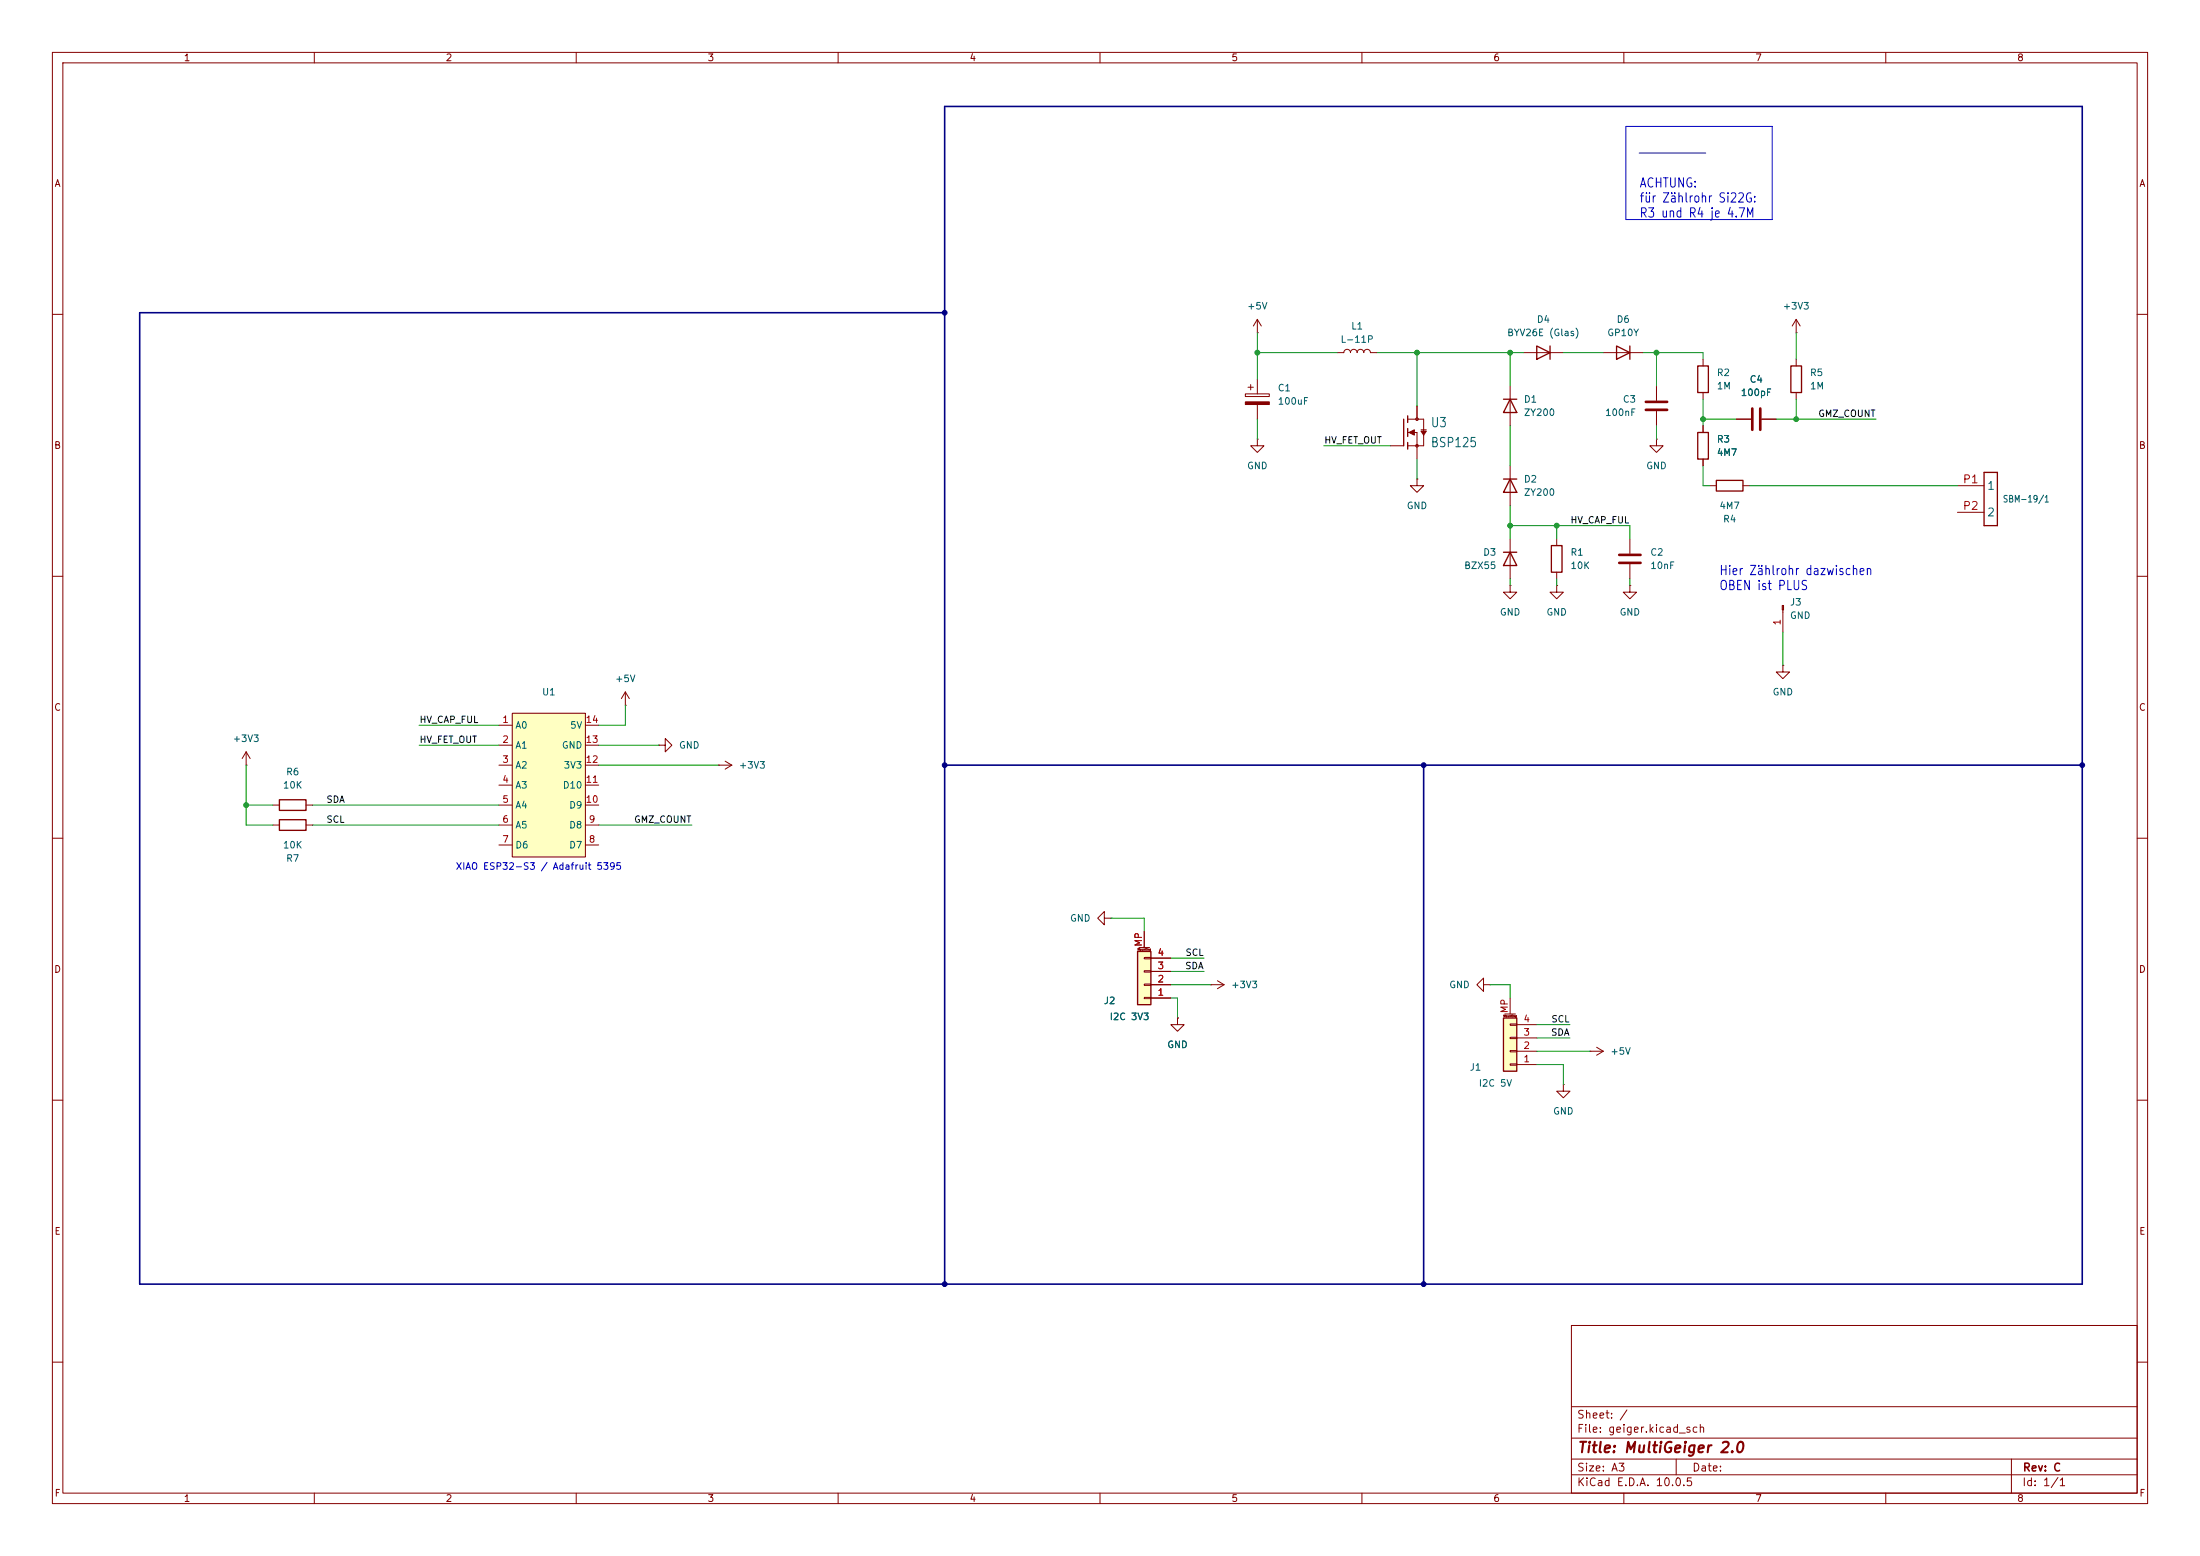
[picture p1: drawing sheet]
<svg xmlns="http://www.w3.org/2000/svg" width="420mm" height="297mm" viewBox="0 0 420 297" stroke-linecap="round" stroke-linejoin="round" font-family="sans-serif">
<g fill="none" stroke="#840000" stroke-width=".19">
<path d="M10 10h400v277h-400zM12 12h396v273h-396zM60 10v2M110 10v2M160 10v2M210 10v2M260 10v2M310 10v2M360 10v2M10 60h2M408 60h2M288.3 88.9v7.6"/>
<path d="M10 110h2M408 110h2M10 160h2M408 160h2M10 210h2M408 210h2M300 253h108v32h-108zM10 260h2M300 278.5h108M300 274.5h108M300 268.5h108M320 278.5v3"/>
<path d="M384 278.5v6.5M408 260h2M60 285v2M110 285v2M160 285v2M210 285v2M260 285v2M300 281.5h108M310 285v2M360 285v2"/>
</g>
<path d="M287 91.4h2.6M288.3 91.4l1.3 2.6h-2.6z" fill="none" stroke="#840000" stroke-width=".25"/>
<path d="M97.8 136.1h14v27.5h-14z" fill="#ffffc2"/>
<g fill="none" stroke="#840000" stroke-width=".19">
<path d="M237.7 75.2h4.6v.5h-4.6zM238.3 73.9h1M238.8 73.4v1M240 63.5h.1M240 61v2.5M240 72.4v2.8M240 77.2v2.8M240 61l-.7 1.2M240 61l.8 1.2M255.3 67.3h1.2a.64 .64 0 0 1 .7-.6 .64 .64 0 0 1 .6 .6 .64 .64 0 0 1 .6-.6 .64 .64 0 0 1 .7 .6 .64 .64 0 0 1 .6-.6 .64 .64 0 0 1 .6 .6 .64 .64 0 0 1 .7-.6 .64 .64 0 0 1 .6 .6h1.3M325.1 68.6v1.3M325.1 74.9v1.3"/>
<path d="M342.9 63.5h.1M342.9 61l-.8 1.2M342.9 61l.8 1.2M342.9 61v2.5M240 83.8v1.3h1.3l-1.3 1.3-1.2-1.3h1.2M240 83.8h.1M288.3 111.8v1.2h1.3l-1.3 1.3-1.3-1.3h1.3M288.3 111.8h.1M288.3 102.9v7.6M297.2 111.8v1.2h1.2l-1.2 1.3-1.3-1.3h1.3M297.2 111.8h.1M297.2 102.9v1.2"/>
<path d="M297.2 109.2v1.3M311.1 102.9v2.8M311.1 107.7v2.8M95.2 138.4h2.6M97.8 136.1h14v27.5h-14zM111.8 138.4h2.5M340.4 127v1.3h1.2l-1.2 1.2-1.3-1.2h1.3M340.4 127h.1M52.1 157.5h1.2M58.4 157.5h1.3M95.2 142.2h2.6M95.2 146.1h2.6"/>
<path d="M95.2 149.9h2.6M95.2 153.7h2.6M95.2 157.5h2.6M111.8 142.2h2.5M111.8 146.1h2.5M111.8 149.9h2.5M111.8 153.7h2.5M111.8 157.5h2.5M125.7 142.2h1.3v-1.2l1.3 1.2-1.3 1.3v-1.3M125.7 142.2h.1M137.2 146.1h.1M137.2 146.1h2.5"/>
<path d="M138.4 145.3l1.3 .8M139.7 146.1l-1.3 .7M95.2 161.3h2.6M111.8 161.3h2.5M283.2 188v-1.3l-1.3 1.3 1.3 1.2v-1.2h1.3M284.5 188h.1M304.8 199.9l1.3 .8M298.4 207v1.3h1.3l-1.3 1.3-1.2-1.3h1.2M298.4 207h.1M303.5 200.7h.1M303.5 200.7h2.6M306.1 200.7l-1.3 .7"/>
</g>
<path d="M324.1 69.9h2v5h-2zM287 105.4h2.6M288.3 105.4l1.3 2.6h-2.6zM296.2 104.1h2v5.1h-2zM53.3 156.5h5.1v2h-5.1z" fill="none" stroke="#840000" stroke-width=".25"/>
<path d="M237.7 76.7h4.6v.5h-4.6z" fill="#840000" stroke="#840000" stroke-width=".19"/>
<path d="M309.1 105.9h4.1M309.1 107.4h4.1" fill="none" stroke="#840000" stroke-width=".51"/>
<path d="M217.2 181.6h2.5v10.2h-2.5z" fill="#ffffc2"/>
<path d="M327.7 91.7h5v2h-5zM217.2 181.6h2.5v10.2h-2.5z" fill="none" stroke="#840000" stroke-width=".25"/>
<g fill="none" stroke="#840000" stroke-width=".19">
<path d="M326.4 92.7h1.3M332.7 92.7h1.3M210.8 175.3v-1.3l-1.3 1.3 1.3 1.2v-1.2h1.3M212.1 175.3h.1M218.4 177.8v3M217.4 180.8h2.1M218.4 190.4h1.3v.2h-1.3zM218.4 187.8h1.3v.3h-1.3zM218.4 185.3h1.3v.2h-1.3zM218.4 182.8h1.3v.2h-1.3zM219.7 190.5h3.8M219.7 188h3.8"/>
<path d="M219.7 185.4h3.8M219.7 182.9h3.8M224.8 194.3v1.3h1.3l-1.3 1.3-1.3-1.3h1.3M224.8 194.3h.1M231.1 188h.1M231.1 188h2.6M232.4 187.2l1.3 .8M233.7 188l-1.3 .7"/>
</g>
<path d="M287 194.3h2.6v10.2h-2.6z" fill="#ffffc2"/>
<g fill="none" stroke="#840000" stroke-width=".25">
<path d="M268.7 79.4v1.2M287 76.2h2.6M288.3 76.2l1.3 2.5h-2.6zM293.4 66l2.5 1.3-2.5 1.3zM295.9 66v2.6M308.6 66l2.5 1.3-2.5 1.3zM311.1 66v2.6M341.9 69.9h2v5h-2zM268 80v5.1M268.7 81.8v1.5M268.7 84.5v1.2M324.1 82.6h2v5h-2z"/>
<path d="M378.8 90.2h2.5v10.1h-2.5zM53.3 152.7h5.1v2h-5.1zM287 194.3h2.6v10.2h-2.6z"/>
</g>
<g fill="none" stroke="#840000" stroke-width=".19">
<path d="M270.5 77.5v2.5M288.3 73.7v7.6M290.8 67.3h7.6M306.1 67.3h7.6M316.2 73.7v2.8M316.2 78.5v2.8M342.9 68.6v1.3M342.9 74.9v1.3M265.4 85.1h2.6M268.7 80h3.1v5.1h-3.1M268.7 82.6h1.8v5M270.5 91.4v1.3h1.3l-1.3 1.3-1.3-1.3h1.3"/>
<path d="M270.5 91.4h.1M271.3 82h1M316.2 83.8v1.3h-1.2l1.2 1.3 1.3-1.3h-1.3M316.2 83.8h.1M325.1 81.3v1.3M325.1 87.6v1.3M331.5 80h2.8M336.3 80h2.8M373.7 92.7h5.1M373.7 97.8h5.1M311.1 111.8v1.2h1.3l-1.3 1.3-1.2-1.3h1.2M311.1 111.8h.1"/>
<path d="M340.4 116.4v4.3M119.4 134.6h.1M119.4 132.1l-.8 1.3M119.4 132.1l.7 1.3M119.4 132.1v2.5M47 146.1h.1M47 143.5l-.8 1.3M47 143.5l.8 1.3M47 143.5v2.6M52.1 153.7h1.2M58.4 153.7h1.3M218.4 177.8v3"/>
<path d="M219.7 190.5h3.8M219.7 188h3.8M219.7 185.4h3.8M219.7 182.9h3.8M224.8 194.3h.1M287.3 193.5h2M288.3 198h1.3v.2h-1.3zM288.3 195.5h1.3v.2h-1.3zM288.3 190.5v3M289.6 198.1h3.8M289.6 195.6h3.8M288.3 203.1h1.3v.2h-1.3z"/>
<path d="M288.3 200.5h1.3v.3h-1.3zM289.6 203.2h3.8M289.6 200.7h3.8"/>
<circle cx="270.5" cy="85.1" r=".25"/>
<circle cx="270.5" cy="80" r=".25"/>
</g>
<g fill="#840000" stroke="#840000" stroke-width=".19">
<path d="M269 82.6l1-.6v1.1z"/>
<path d="M271.3 82.3h1l-.5 .8z"/>
<path d="M340.2 115.6h.3v.8h-.3z"/>
</g>
<path d="M314.2 76.7h4.1M314.2 78.2h4.1M334.5 78v4M336 78v4" fill="none" stroke="#840000" stroke-width=".51"/>
<path d="M310.4 24.1h27.9v17.8h-27.9zM312.9 29.2h12.7" fill="none" stroke="#0000c2" stroke-width=".19"/>
<path d="M180.3 59.7h-153.6v185.4h370.8v-224.8h-217.2v224.8M180.3 146.1h217.2M271.8 146.1v99" fill="none" stroke="#000084" stroke-width=".3"/>
<g fill="none" stroke="#009600" stroke-width=".19">
<path d="M240 67.3h15.3M240 63.5v8.9M262.9 67.3h27.9M270.5 67.3v10.2M288.3 67.3v6.4M298.4 67.3h7.7M313.7 67.3h11.4v1.3M316.2 67.3v6.4M325.1 76.2v5.1M342.9 63.5v5.1M342.9 76.2v3.8M240 80v3.8"/>
<path d="M252.7 85.1h12.7M270.5 87.6v3.8M288.3 81.3v7.6M288.3 96.5v6.4M316.2 81.3v2.5M325.1 88.9v3.8h1.3M325.1 80h6.4M334 92.7h39.7M339.1 80h19M288.3 110.5v1.3M288.3 100.3h22.8v2.6M297.2 100.3v2.6"/>
<path d="M297.2 110.5v1.3M311.1 110.5v1.3M80 138.4h15.2M119.4 134.6v3.8h-5.1M340.4 120.7v6.3M47 146.1v11.4h5.1M47 153.7h5.1M59.7 157.5h35.5M59.7 153.7h35.5M80 142.2h15.2M114.3 157.5h17.8M114.3 142.2h11.4"/>
<path d="M114.3 146.1h22.9M212.1 175.3h6.3v2.5M223.5 188h7.6M223.5 185.4h6.4M223.5 182.9h6.4M223.5 190.5h1.3v3.8M284.5 188h3.8v2.5M293.4 195.6h6.3M293.4 198.1h6.3M293.4 203.2h5v3.8M293.4 200.7h10.1"/>
</g>
<g fill="#009600" stroke="#009600" stroke-width=".19">
<circle cx="288.3" cy="100.3" r=".46"/>
<circle cx="240" cy="67.3" r=".46"/>
<circle cx="270.5" cy="67.3" r=".46"/>
<circle cx="297.2" cy="100.3" r=".46"/>
<circle cx="288.3" cy="67.3" r=".46"/>
<circle cx="316.2" cy="67.3" r=".46"/>
<circle cx="325.1" cy="80" r=".46"/>
<circle cx="342.9" cy="80" r=".46"/>
<circle cx="47" cy="153.7" r=".46"/>
</g>
<g fill="#000084" stroke="#000084" stroke-width=".19">
<circle cx="271.8" cy="146.1" r=".46"/>
<circle cx="271.8" cy="245.1" r=".46"/>
<circle cx="397.5" cy="146.1" r=".46"/>
<circle cx="180.3" cy="245.1" r=".46"/>
<circle cx="180.3" cy="146.1" r=".46"/>
<circle cx="180.3" cy="59.7" r=".46"/>
</g>
<text font-size="2" fill="#840000" x="301" y="277.8">Title: MultiGeiger 2.0</text>
<g font-size="1.8" fill="#0000c2">
<text x="312.9" y="36.2">ACHTUNG:</text>
<text x="312.9" y="39.1">für Zählrohr Si22G:</text>
<text x="312.9" y="42">R3 und R4 je 4.7M</text>
<text x="328.1" y="110.2">Hier Zählrohr dazwischen</text>
<text x="328.1" y="113.1">OBEN ist PLUS</text>
</g>
<g font-size="1.8" fill="#006464">
<text x="273" y="82">U3</text>
<text x="273" y="85.8">BSP125</text>
</g>
<g font-size="1.5" fill="#a90000">
<text x="374.6" y="92.6">P1</text>
<text x="374.6" y="97.7">P2</text>
</g>
<g font-size="1.5" fill="#006464">
<text x="379.2" y="93.9">1</text>
<text x="379.2" y="98.9">2</text>
</g>
<g font-size="1.5" fill="#840000">
<text x="300.9" y="273.8">File: geiger.kicad_sch</text>
<text x="300.9" y="271.1">Sheet: /</text>
<text x="300.9" y="281.2">Size: A3</text>
<text x="322.9" y="281.2">Date:</text>
<text x="386" y="281.2">Rev: C</text>
<text x="300.9" y="284">KiCad E.D.A. 10.0.5</text>
<text x="385.9" y="284">Id: 1/1</text>
</g>
<g font-size="1.3" fill="#840000">
<text x="35" y="12">1</text>
<text x="85" y="12">2</text>
<text x="135" y="12">3</text>
<text x="185" y="12">4</text>
<text x="235" y="12">5</text>
<text x="285" y="12">6</text>
<text x="335" y="12">7</text>
<text x="385" y="12">8</text>
<text x="10.3" y="36">A</text>
<text x="408.3" y="36">A</text>
<text x="10.2" y="86">B</text>
<text x="408.2" y="86">B</text>
<text x="10.2" y="136">C</text>
<text x="408.2" y="136">C</text>
<text x="10.2" y="186">D</text>
<text x="408.2" y="186">D</text>
<text x="10.3" y="236">E</text>
<text x="408.3" y="236">E</text>
<text x="10.3" y="286">F</text>
<text x="35" y="287">1</text>
<text x="85" y="287">2</text>
<text x="135" y="287">3</text>
<text x="185" y="287">4</text>
<text x="235" y="287">5</text>
<text x="285" y="287">6</text>
<text x="335" y="287">7</text>
<text x="385" y="287">8</text>
<text x="408.3" y="286">F</text>
</g>
<g font-size="1.3" fill="#006464">
<text x="238" y="59.4">+5V</text>
<text x="340.2" y="59.4">+3V3</text>
<text x="255.8" y="65.7">L-11P</text>
<text x="257.8" y="63.2">L1</text>
<text x="287.6" y="64.5">BYV26E (Glas)</text>
<text x="293.3" y="61.9">D4</text>
<text x="306.7" y="64.5">GP10Y</text>
<text x="308.5" y="61.9">D6</text>
<text x="243.8" y="75">C1</text>
<text x="243.8" y="77.5">100uF</text>
<text x="290.8" y="77.2">D1</text>
<text x="309.7" y="77.2">C3</text>
<text x="327.6" y="72.1">R2</text>
<text x="327.6" y="74.6">1M</text>
<text x="332.2" y="75.9">100pF</text>
<text x="333.9" y="73.4">C4</text>
<text x="345.4" y="72.1">R5</text>
<text x="345.4" y="74.6">1M</text>
<text x="290.8" y="79.7">ZY200</text>
<text x="306.3" y="79.7">100nF</text>
<text x="238" y="89.9">GND</text>
<text x="314.2" y="89.9">GND</text>
<text x="327.6" y="84.8">R3</text>
<text x="327.6" y="87.3">4M7</text>
<text x="290.8" y="92.4">D2</text>
<text x="290.8" y="94.9">ZY200</text>
<text x="268.4" y="97.5">GND</text>
<text x="328.1" y="97.5">4M7</text>
<text x="328.8" y="100">R4</text>
<text x="382.3" y="96.2">SBM-19/1</text>
<text x="283" y="106.4">D3</text>
<text x="299.7" y="106.4">R1</text>
<text x="314.9" y="106.4">C2</text>
<text x="279.4" y="108.9">BZX55</text>
<text x="299.7" y="108.9">10K</text>
<text x="314.9" y="108.9">10nF</text>
<text x="286.2" y="117.8">GND</text>
<text x="295.1" y="117.8">GND</text>
<text x="309.1" y="117.8">GND</text>
<text x="341.6" y="115.9">J3</text>
<text x="341.6" y="118.4">GND</text>
<text x="117.3" y="130.5">+5V</text>
<text x="103.4" y="133">U1</text>
<text x="338.3" y="133">GND</text>
<text x="44.3" y="141.9">+3V3</text>
<text x="98.3" y="139.4">A0</text>
<text x="98.3" y="143.2">A1</text>
<text x="107.2" y="143.2">GND</text>
<text x="108.7" y="139.4">5V</text>
<text x="129.5" y="143.2">GND</text>
<text x="54.5" y="148.3">R6</text>
<text x="98.3" y="147">A2</text>
<text x="107.5" y="147">3V3</text>
<text x="141" y="147">+3V3</text>
<text x="53.9" y="150.8">10K</text>
<text x="98.3" y="150.8">A3</text>
<text x="98.3" y="154.6">A4</text>
<text x="107.3" y="150.8">D10</text>
<text x="108.5" y="154.6">D9</text>
<text x="98.3" y="158.4">A5</text>
<text x="108.5" y="158.4">D8</text>
<text x="53.9" y="162.3">10K</text>
<text x="54.5" y="164.8">R7</text>
<text x="98.3" y="162.3">D6</text>
<text x="108.5" y="162.3">D7</text>
<text x="204.2" y="176.2">GND</text>
<text x="210.6" y="192">J2</text>
<text x="234.9" y="188.9">+3V3</text>
<text x="276.6" y="188.9">GND</text>
<text x="211.7" y="195">I2C 3V3</text>
<text x="222.7" y="200.4">GND</text>
<text x="307.3" y="201.6">+5V</text>
<text x="280.5" y="204.7">J1</text>
<text x="282.2" y="207.7">I2C 5V</text>
<text x="296.4" y="213.1">GND</text>
</g>
<g font-size="1.3" fill="#a90000">
<text x="340.2" y="119.5" transform="rotate(-90 340.2 119.5)">1</text>
<text x="95.8" y="138.3">1</text>
<text x="95.8" y="142.1">2</text>
<text x="111.7" y="142.1">13</text>
<text x="111.7" y="138.3">14</text>
<text x="95.8" y="145.9">3</text>
<text x="95.8" y="149.7">4</text>
<text x="111.7" y="149.7">11</text>
<text x="111.7" y="145.9">12</text>
<text x="95.8" y="153.5">5</text>
<text x="111.7" y="153.5">10</text>
<text x="95.8" y="157.3">6</text>
<text x="95.8" y="161.2">7</text>
<text x="112.3" y="161.2">8</text>
<text x="112.3" y="157.3">9</text>
<text x="218.3" y="180.8" transform="rotate(-90 218.3 180.8)">MP</text>
<text x="220.9" y="185.3">3</text>
<text x="220.9" y="182.7">4</text>
<text x="220.9" y="190.4">1</text>
<text x="220.9" y="187.8">2</text>
<text x="288.2" y="193.5" transform="rotate(-90 288.2 193.5)">MP</text>
<text x="290.7" y="198">3</text>
<text x="290.7" y="195.4">4</text>
<text x="290.7" y="203.1">1</text>
<text x="290.7" y="200.5">2</text>
</g>
<text font-size="1.3" fill="#0000c2" x="86.9" y="166.3">XIAO ESP32-S3 / Adafruit 5395</text>
<g font-size="1.2" fill="#0f0f0f">
<text x="347" y="79.9">GMZ_COUNT</text>
<text x="252.7" y="85">HV_FET_OUT</text>
<text x="299.7" y="100.2">HV_CAP_FUL</text>
<text x="80" y="142.1">HV_FET_OUT</text>
<text x="80" y="138.3">HV_CAP_FUL</text>
<text x="62.2" y="153.5">SDA</text>
<text x="62.2" y="157.4">SCL</text>
<text x="121" y="157.4">GMZ_COUNT</text>
<text x="226.1" y="185.3">SDA</text>
<text x="226.2" y="182.8">SCL</text>
<text x="296" y="198">SDA</text>
<text x="296.1" y="195.5">SCL</text>
</g>
<g font-size=".4" fill="#840000">
<text x="217.1" y="181.5">Mounting</text>
<text x="287" y="194.2">Mounting</text>
</g>
</svg>
